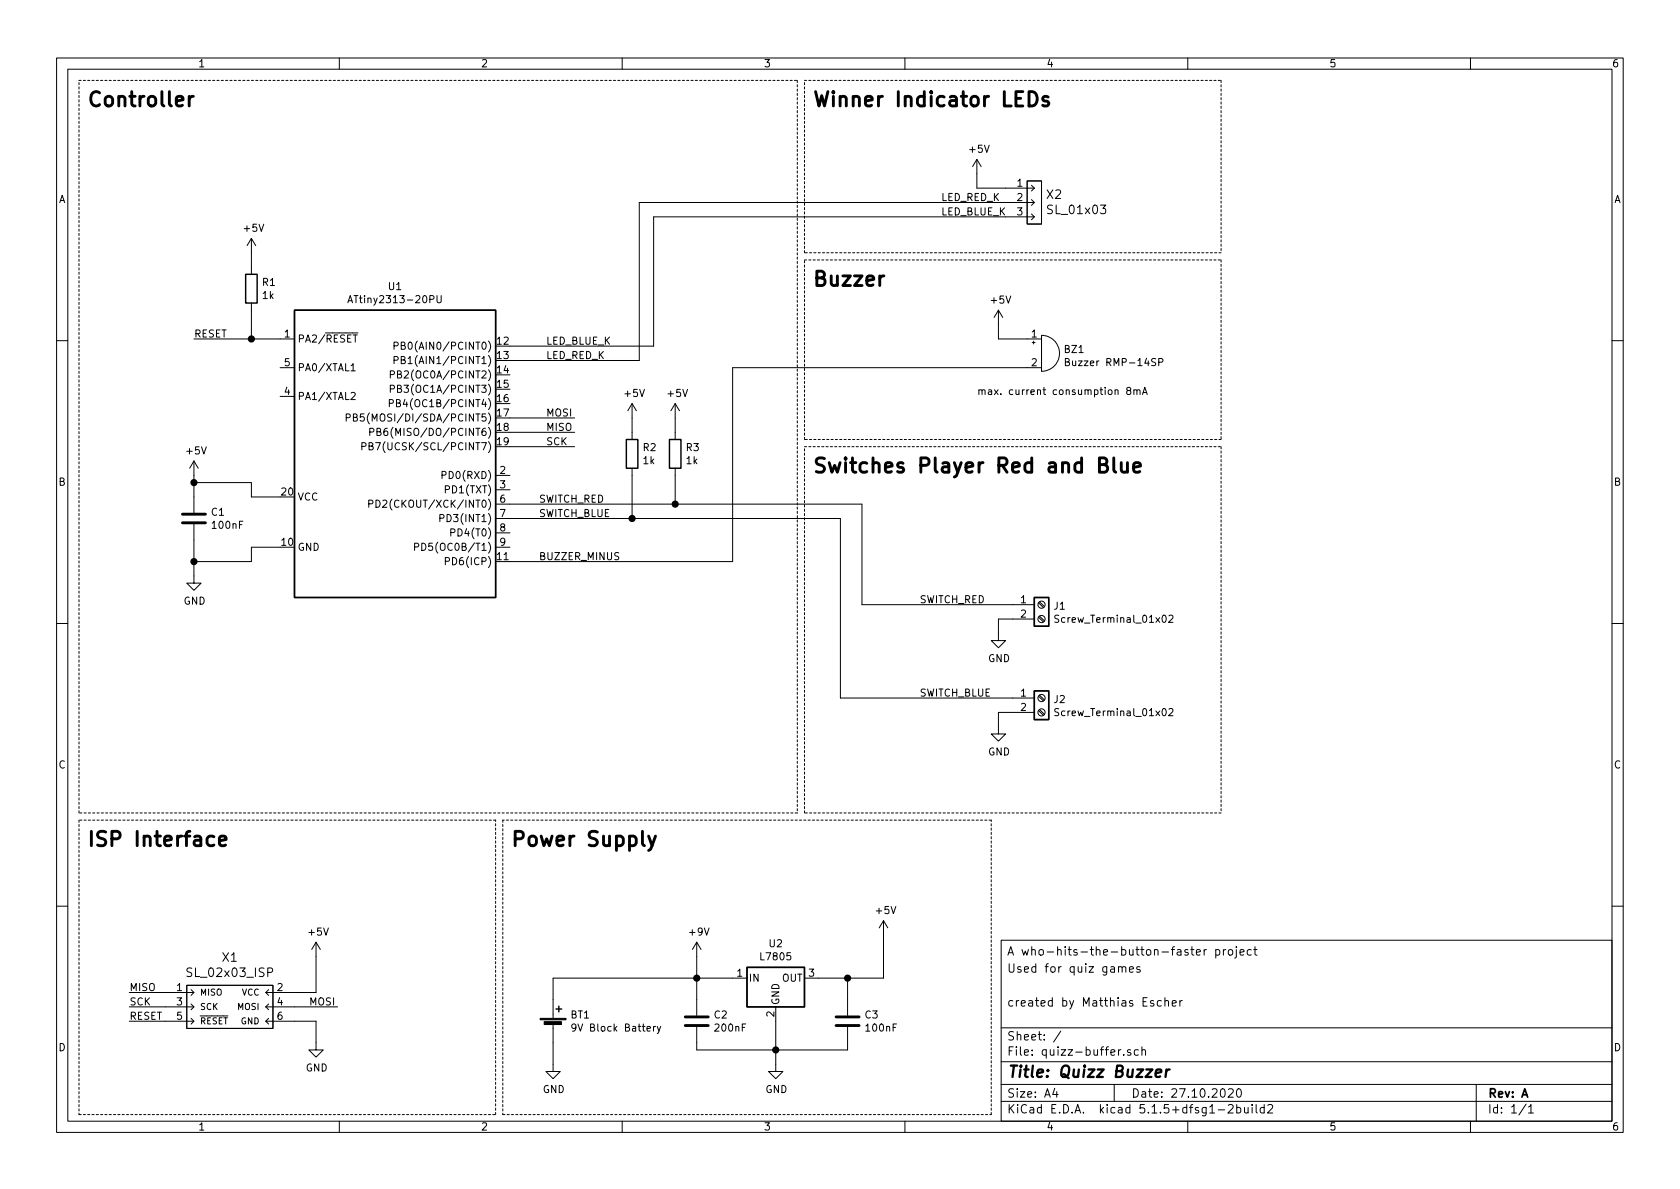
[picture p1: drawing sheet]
<svg xmlns="http://www.w3.org/2000/svg" width="297mm" height="210mm" viewBox="0 0 297 210" stroke-linecap="round" stroke-linejoin="round" font-family="sans-serif">
<g fill="none" stroke="#000" stroke-width=".18">
<path d="M10 10.3h277v189.9h-277zM12 12.2h273v186.1h-273zM60 10.3v1.9M110 10.3v1.9M160 10.3v1.9M210 10.3v1.9M260 10.3v1.9M172.7 28.2l-.7 1.3M172.7 28.2v5.1h10.2M172.7 28.2l.8 1.3M181.6 32h2.5v7.6h-2.5zM182.4 37.8l.5 .5"/>
<path d="M182.4 35.3l.5 .5M182.4 32.8l.5 .5M182.9 38.3l-.5 .6M182.9 35.8l-.5 .5M182.9 33.3l-.5 .5M182.9 35.8h-69.9v27.9h-22.8M182.9 38.3h-67.3v22.9h-25.4M34.3 59.9h17.8M44.4 42.2l-.7 1.2M44.4 42.2v6.3M44.4 53.6v6.3M44.4 42.2l.8 1.2"/>
<path d="M61.5 53.5l.4-1.2 .4 1.2M61.6 53.2h.6M62.3 58.9h1M62.4 59.2h.8M77.3 52.3v1l.2 .2h.4l.1-.2v-1M176.5 54.9l-.7 1.2M176.5 54.9v5h7.6M176.5 54.9l.8 1.2M184.1 59.3a3.2 3.2 0 0 1 3.2 3.2 3.2 3.2 0 0 1-3.2 3.2zM10 60.2h2M49.5 65h2.6M49.5 70.1h2.6"/>
<path d="M61.2 73.9l.6-.1 .1-.5-.2-.1h-.5v1.3M62.1 69.5l.5-.1 .2 .3-.8 1h.8M62.1 64.7l.3-.4v1.3M62.1 65.6h.7M62.5 73.8h.5l.1-.2v-.3l-.6-.1v1.3h.5l.1-.2 .1-.3-.3-.2M64 78.9l.7-.1v-.4l-.7-.1v1.2M64.4 73.2h-.6l-.1 .6 .2-.1 .5 .1v.5l-.2 .2-.5-.2M65.3 78.9l.5-.1 .1-.2v-.2l-.6-.1v1.2h.4l.2-.1 .1-.3-.3-.2M65.4 76.4l.6-.1 .1-.1-.1-.3-.1-.2h-.5v1.3M66.6 76.3h.6l.1-.4-.7-.2v1.3h.5l.3-.2v-.2l-.3-.3M68.8 71.3h.6l.1-.5-.2-.1h-.5v1.2M69 66.2h.6l.1-.2v-.3l-.2-.1h-.5v1.2"/>
<path d="M69 68.8l.6-.1 .1-.2v-.3l-.2-.1h-.5v1.3M69.7 61.2l.6-.1 .1-.2-.1-.3-.1-.1h-.5v1.3M69.7 63.7l.6-.1 .1-.1-.1-.3-.1-.2h-.5v1.3M70.1 71.3l.5-.1 .2-.2-.1-.2-.6-.1v1.2h.5l.2-.1v-.3l-.3-.2M70.3 66.2l.5-.1 .1-.2v-.2l-.6-.1v1.2h.5l.2-.2v-.2l-.3-.2M70.3 68.7h.5l.1-.2v-.3l-.6-.1v1.3h.5l.2-.2v-.2l-.3-.3M70.9 61.1h.6l.1-.5-.7-.1v1.3h.5l.3-.3v-.2l-.3-.2M70.9 63.6h.6l.1-.4-.7-.2v1.3h.5l.3-.2v-.2l-.3-.3M90.2 79h11.4M90.2 76.4h11.4M90.2 73.9h11.4M111.8 71.4v6.3"/>
<path d="M111.8 71.4l-.8 1.2M111.8 71.4l.7 1.2M119.4 71.4v6.3M119.4 71.4l-.8 1.2M119.4 71.4l.7 1.2M182.5 60.6h.5M182.8 60.3v.5M184.1 65h-54.6v34.3h-39.3M188.4 64h.5l.2-.3-.1-.2-.6-.1v1.3h.4l.3-.2v-.3l-.3-.2M199.5 69.1l-.2-.2v-.3l.4-.1 .2 .3v.1l-.6 .2-.1 .2 .1 .3 .2 .2 .3-.1 .1-.2v-.2l-.2-.2M200.5 69.1l.2-.2 .3 .1v.8M200.5 68.9v.9"/>
<path d="M201 69.1l.2-.2 .3 .1 .1 .8M202 69.8l.4-1.3 .4 1.3M202.1 69.4h.6M204.9 64.1l.7-.1v-.5l-.7-.1v1.3M285 60.2h2M34.3 92.7v10.4h1.3l-1.3 1.3-1.3-1.3h1.3M34.3 81.5l-.8 1.3M34.3 81.5v9.2M34.3 81.5l.8 1.3M34.3 85.3h10.1v2.6h5.1M49.5 96.8h-5.1v2.5h-10.1M65.2 89.1l.6-.1 .1-.1v-.3l-.2-.2h-.5v1.3"/>
<path d="M66.5 88.4a.64 .64 0 0 1 .7 .7 .64 .64 0 0 1-.7 .6zM73.3 96.7h.6l.1-.2v-.3l-.2-.1h-.5v1.2M77.8 91.6h.6l.1-.2-.1-.3-.1-.1h-.5v1.2M78.2 84l.6-.1v-.4l-.2-.1h-.4v1.2M78.7 99.3l.7-.1v-.5l-.7-.1v1.3M79.7 94.2l.7-.1v-.5l-.7-.1v1.3M87.6 91.7h61v31.7h34.3M87.6 89.1h64.8v17.8h30.5M87.6 84.1h2.6M87.6 86.6h2.6M87.6 94.2h2.6M87.6 96.8h2.6"/>
<path d="M111.8 82.8v8.9M119.4 82.8v6.3M10 110.3h2M182.9 109.5h-6.4v3.8h1.3l-1.3 1.2-1.2-1.2h1.2M183.6 109.1l.9 .9M183.6 106.6l.9 .8M183.8 109l.9 .8M183.8 106.4l.9 .9M187.2 108.9l-.5-.1-.2 .1 .1 .4 .5 .3 .1 .2-.2 .3-.5-.1M206.7 108.9l.5-.1 .2 .3-.1 .2-.7 .8h.8M285 110.3h2M182.9 126h-6.4v3.8h1.3l-1.3 1.3-1.2-1.3h1.2"/>
<path d="M183.6 125.6l.9 .9M183.6 123.1l.9 .8M183.8 125.5l.9 .8M183.8 122.9l.9 .9M187.2 125.4l-.5-.1-.2 .1 .1 .5 .5 .2 .1 .2-.2 .3-.5-.1M206.7 125.4l.5-.1 .2 .3-.1 .3-.7 .7h.8M10 160.2h2M22.9 175.5h11.4M22.9 178h11.4M33 174.2h15.3v7.7h-15.3zM33.8 177.5l.5 .5-.5 .6M33.8 175l.5 .5-.5 .5"/>
<path d="M47 178l.5 .6M47 175.5l.5 .5M47 178h12.7M47.5 177.5l-.5 .5M47.5 175l-.5 .5M55.9 166.6l-.8 1.3M55.9 166.6v8.9h-8.9M55.9 166.6l.7 1.3M123.2 166.6v13M123.2 166.6l-.8 1.3M123.2 166.6l.8 1.3M132.1 173h-34.3v7.1"/>
<path d="M137.2 178v11.5h1.2l-1.2 1.2-1.3-1.2h1.3M149.9 173v6.6M156.2 162.8v10.2h-14M156.2 162.8l-.8 1.3M156.2 162.8l.8 1.3M177 166.3h108v32h-108zM197.8 171.1l.2-.2 .3 .1 .1 .9M198.4 171.1a.36 .36 0 0 1 .3-.2 .36 .36 0 0 1 .4 .2v.8M199.7 171.4l.7-.1-.1-.3-.4-.1-.2 .2 .1 .8h.5M201.5 171a.37 .37 0 0 0-.5 .1v.3l.5 .1 .1 .1-.2 .3h-.4M204 177l-.4-.1-.2 .2 .1 .3 .5 .1v.3h-.6M205.3 177l-.4-.1-.3 .3 .1 .6 .2 .1 .4-.1"/>
<path d="M206 177.1l.2-.2 .4 .1v.9M206 176.4v1.5M207.3 177.4l.7-.1-.1-.3-.4-.1-.2 .2v.7h.6M208.6 176.9v1M209 176.9l-.4 .3M211.5 168.4l.7-.1v-.3l-.4-.1-.3 .2 .1 .7h.6M212.9 167.9v1M213.3 167.9l-.3 .1-.1 .2M215 168l.4-.1 .3 .3-.2 .6h-.5M215 167.9v1.5M216.3 167.9v1M216.7 167.9l-.4 .3"/>
<path d="M217.2 168l.2-.1 .5 .1v.8l-.2 .1-.5-.1zM218.6 167.9v1.3l-.3 .2M218.6 167.4v.2M219.3 168.4l.7-.1-.1-.3-.4-.1-.2 .2v.7h.6M221.2 168l-.4-.1-.3 .3 .1 .6 .2 .1 .4-.1M221.7 167.9h.5M221.9 167.4v1.3l.3 .2M285 160.2h2M22.9 180.6h11.4M33.8 180.1l.5 .5-.5 .5M47 180.6h8.9v5.1h1.2l-1.2 1.2-1.3-1.2h1.3M47 180.6l.5 .5"/>
<path d="M47.5 180.1l-.5 .5M60 198.3v1.9M97.8 181.1v8.4h1.3l-1.3 1.2-1.3-1.2h1.3M101.8 181.6l-.2 .3-.4-.1-.1-.2 .1-.5h.4l.2 .1a.84 .84 0 0 1-.4 1.1h-.2M110 198.3v1.9M115.9 181.5l-.4 .2M116.2 181.5l.3 .8M116.8 181.5l-.4 1.1-.2 .2M123.2 181.6v4.1h26.7v-4.1M160 198.3v1.9M177 194.8h108M177 191.8h108"/>
<path d="M177 187.8h108M177 181.8h108M186.5 192.5l-.4 1h1M186.8 193v1M187.6 182.3l-1.3 2M197 191.8v3M198.2 185.6l-.4 .3M198.7 186.5v.1M199.9 185.7l-.4-.1-.2 .2 .1 .2 .5 .2v.3h-.6M201.3 185.7l-.5-.1-.2 .3v.6l.2 .1 .5-.1M201.9 185.7l.2-.1 .4 .1v.9M201.9 185.1v1.5"/>
<path d="M210 198.3v1.9M215.4 196.3h1.1M217.2 195.5l.2-.2h.4l.2 .5-.9 1h.9M217.2 192.7l.2-.2h.4l.2 .2 .1 .3-1 1h1M218.7 195.9l.4-.1 .3 .3-.1 .6h-.6M218.7 195.3v1.5M218.8 192.6l.2-.1a.8 .8 0 0 1 .5 .8 .8 .8 0 0 1-.5 .7 1 1 0 0 1-.2-1.4zM220 195.8l.1 .9 .3 .1 .3-.1M220.7 195.8v1M221.4 195.3v.2M221.4 195.8v1M222.1 195.3v1.3l.2 .2"/>
<path d="M223.5 195.9l-.4-.1-.3 .3 .1 .6 .2 .1 .4-.1M223.5 195.3v1.5M224.2 195.5l.2-.2h.3l.3 .5-.9 1h.9M260 198.3v1.9M261 191.8v6.5M269.8 195.2l-1.2 2M270.3 195.8l.4-.5v1.5M270.3 196.8h.8"/>
<circle cx="184.1" cy="109.5" r=".63"/>
<circle cx="184.1" cy="106.9" r=".63"/>
<circle cx="184.1" cy="126" r=".63"/>
<circle cx="184.1" cy="123.4" r=".63"/>
</g>
<path d="M204.3 189.8l1-.2v-.4h-.8l-.2 1 .2 .2 .6-.1M206.2 189.1l-.1 1.3M206.8 189.1a.54 .54 0 0 0-.6 .4" fill="none" stroke="#000" stroke-width=".41"/>
<path d="M43.4 48.5h2.1v5.1h-2.1zM52.1 54.9h35.5v50.8h-35.5zM110.7 77.7h2.1v5.1h-2.1zM118.4 77.7h2v5.1h-2zM182.9 105.7h2.5v5h-2.5zM182.9 122.2h2.5v5h-2.5zM98.3 178.4h1M98.8 177.9v1M132.1 171.1h10.1v6.9h-10.1z" fill="none" stroke="#000" stroke-width=".25"/>
<g fill="none" stroke="#000" stroke-width=".51">
<path d="M33.5 17v1.7M34.2 17a.69 .69 0 0 0-.7 .5M181.9 16.2a1.31 1.31 0 0 1 1.4 .7 1.31 1.31 0 0 1-.2 1.5l-.2 .2-.4 .1h-.6zM185.3 17.2l-.6-.2-.3 .4 .1 .4 .8 .2 .1 .3-.1 .3-.2 .1-.7-.1M32.3 92.5h4M32.3 90.9h4M194.4 82.2h.8a.61 .61 0 0 0 .5-.6 .61 .61 0 0 0-.5-.6h-.8v2.5h1a.69 .69 0 0 0 .5-.7 .69 .69 0 0 0-.7-.6M196.9 81v2.1l.4 .4M198.2 81.8v1.3l.2 .3a.66 .66 0 0 0 .9-.1M199.3 81.8v1.7M200.4 82.6l1.3-.2-.2-.5-.7-.1-.4 .4v.9l.2 .3 .2 .1 .7-.1M37.8 148l-.7-.2-.5 .5v.8l.3 .3 .2 .1 .7-.1"/>
<path d="M38.8 148.7l1.2-.2-.1-.5-.8-.2-.3 .4v1l.1 .2 .2 .1 .8-.1M114.7 147.8l.6 1.7M115.9 147.8l-.9 2.4-.3 .2M121.2 179.8h4M147.8 179.8h4.1M121.2 181.4h4M147.8 181.4h4.1"/>
</g>
<path d="M95.5 180.1h4.6v.2h-4.6zM96.2 180.7h3.1v.5h-3.1z" fill="#000" stroke="#000" stroke-width=".18"/>
<g fill="none" stroke="#000" stroke-width=".18" stroke-dasharray=".4 .4">
<path d="M14 14.2h127M141 14.2v129.6M142.2 14.2h73.7M215.9 14.2v30.5M142.2 44.7v-30.5M142.2 46h73.7M215.9 44.7h-73.7M215.9 46v31.7M142.2 77.7v-31.7M142.2 79h73.7M215.9 79v64.8M215.9 77.7h-73.7"/>
<path d="M14 145v52.1M14 143.8v-129.6M87.6 145h-73.6M88.9 145v52.1M141 143.8h-127M142.2 143.8v-64.8M175.3 145h-86.4M215.9 143.8h-73.7M14 197.1h73.6M87.6 197.1v-52.1M88.9 197.1h86.4M175.3 197.1v-52.1"/>
</g>
<g fill="#000" stroke="#000" stroke-width=".25">
<circle cx="44.5" cy="59.9" r=".51"/>
<circle cx="34.3" cy="85.3" r=".51"/>
<circle cx="34.3" cy="99.3" r=".51"/>
<circle cx="111.8" cy="91.7" r=".51"/>
<circle cx="119.4" cy="89.1" r=".51"/>
<circle cx="123.2" cy="173" r=".51"/>
<circle cx="149.9" cy="173" r=".51"/>
<circle cx="137.2" cy="185.7" r=".51"/>
</g>
<g font-size="3.5">
<text x="15.2" y="18.9">Controller</text>
<text x="143.5" y="18.9">Winner Indicator LEDs</text>
<text x="143.5" y="50.6">Buzzer</text>
<text x="143.5" y="83.6">Switches Player Red and Blue</text>
<text x="15.2" y="149.7">ISP Interface</text>
<text x="90.2" y="149.7">Power Supply</text>
</g>
<text font-size="2.8" x="178" y="190.5">Title: Quizz Buzzer</text>
<g font-size="2.1">
<text x="185.1" y="35.2">X2</text>
<text x="185.5" y="37.9">SL_01x03</text>
<text x="33.5" y="172.8">SL_02x03_ISP</text>
<text x="39.3" y="170.1">X1</text>
<text x="178" y="172">Used for quiz games</text>
<text x="178" y="169">A who-hits-the-button-faster project</text>
<text x="178" y="178">created by Matthias Escher</text>
<text x="178" y="184">Sheet: /</text>
<text x="178" y="186.7">File: quizz-buffer.sch</text>
<text x="178" y="196.9">KiCad E.D.A. kicad 5.1.5+dfsg1-2build2</text>
<text x="178" y="194.1">Size: A4</text>
<text x="200" y="194.1">Date: 27.10.2020</text>
<text x="263" y="194.1">Rev: A</text>
<text x="263" y="196.9">Id: 1/1</text>
</g>
<g font-size="1.8">
<text x="35" y="11.9">1</text>
<text x="85" y="11.9">2</text>
<text x="135" y="11.9">3</text>
<text x="185" y="11.9">4</text>
<text x="235" y="11.9">5</text>
<text x="285" y="11.9">6</text>
<text x="171.5" y="27">+5V</text>
<text x="10.4" y="35.9">A</text>
<text x="166.4" y="35.6">LED_RED_K</text>
<text x="179.9" y="33">1</text>
<text x="179.9" y="35.6">2</text>
<text x="285.4" y="35.9">A</text>
<text x="43.2" y="41">+5V</text>
<text x="166.4" y="38.1">LED_BLUE_K</text>
<text x="179.9" y="38.1">3</text>
<text x="46.4" y="50.6">R1</text>
<text x="46.5" y="52.9">1k</text>
<text x="62.6" y="53.6">ATtiny2313-20PU</text>
<text x="68.7" y="51.3">U1</text>
<text x="175.3" y="53.7">+5V</text>
<text x="34.3" y="59.7">RESET</text>
<text x="50.3" y="59.7">1</text>
<text x="182.4" y="59.7">1</text>
<text x="50.3" y="64.8">5</text>
<text x="52.6" y="60.6">PA2/RESET</text>
<text x="52.6" y="65.7">PA0/XTAL1</text>
<text x="71.7" y="61.8">PB0(AIN0/PCINT0)</text>
<text x="71.7" y="64.4">PB1(AIN1/PCINT1)</text>
<text x="87.9" y="61">12</text>
<text x="87.9" y="63.5">13</text>
<text x="96.5" y="61">LED_BLUE_K</text>
<text x="96.5" y="63.5">LED_RED_K</text>
<text x="182.4" y="64.8">2</text>
<text x="188.2" y="62.4">BZ1</text>
<text x="189.4" y="64.7">Buzzer RMP-14SP</text>
<text x="50.3" y="69.8">4</text>
<text x="52.6" y="70.7">PA1/XTAL2</text>
<text x="70.8" y="66.9">PB2(OC0A/PCINT2)</text>
<text x="70.8" y="69.5">PB3(OC1A/PCINT3)</text>
<text x="87.9" y="66">14</text>
<text x="87.9" y="68.6">15</text>
<text x="87.9" y="71.1">16</text>
<text x="110.5" y="70.2">+5V</text>
<text x="118.2" y="70.2">+5V</text>
<text x="172.7" y="69.8">max. current consumption 8mA</text>
<text x="64.7" y="74.5">PB5(MOSI/DI/SDA/PCINT5)</text>
<text x="68" y="77.1">PB6(MISO/DO/PCINT6)</text>
<text x="70.8" y="72">PB4(OC1B/PCINT4)</text>
<text x="87.9" y="73.7">17</text>
<text x="87.9" y="76.2">18</text>
<text x="96.5" y="76.2">MISO</text>
<text x="96.5" y="73.7">MOSI</text>
<text x="33.1" y="80.4">+5V</text>
<text x="66.7" y="79.6">PB7(UCSK/SCL/PCINT7)</text>
<text x="87.9" y="78.7">19</text>
<text x="88.4" y="83.8">2</text>
<text x="96.5" y="78.7">SCK</text>
<text x="113.7" y="79.8">R2</text>
<text x="113.8" y="82.1">1k</text>
<text x="121.4" y="79.8">R3</text>
<text x="121.4" y="82.1">1k</text>
<text x="10.4" y="85.9">B</text>
<text x="49.8" y="87.6">20</text>
<text x="52.6" y="88.5">VCC</text>
<text x="67.7" y="89.8">PD2(CKOUT/XCK/INT0)</text>
<text x="78.8" y="84.7">PD0(RXD)</text>
<text x="79.2" y="87.2">PD1(TXT)</text>
<text x="88.4" y="86.4">3</text>
<text x="88.4" y="88.9">6</text>
<text x="95.2" y="88.9">SWITCH_RED</text>
<text x="285.4" y="85.9">B</text>
<text x="37.4" y="91.2">C1</text>
<text x="37.7" y="93.5">100nF</text>
<text x="78.7" y="92.3">PD3(INT1)</text>
<text x="80.4" y="94.9">PD4(T0)</text>
<text x="88.4" y="91.4">7</text>
<text x="88.4" y="94">8</text>
<text x="95.2" y="91.4">SWITCH_BLUE</text>
<text x="49.8" y="96.5">10</text>
<text x="52.6" y="97.4">GND</text>
<text x="75" y="97.4">PD5(OC0B/T1)</text>
<text x="79.6" y="99.9">PD6(ICP)</text>
<text x="87.9" y="99.1">11</text>
<text x="88.4" y="96.5">9</text>
<text x="95.2" y="99.1">BUZZER_MINUS</text>
<text x="32.5" y="106.9">GND</text>
<text x="162.6" y="106.7">SWITCH_RED</text>
<text x="180.5" y="106.7">1</text>
<text x="186.4" y="107.8">J1</text>
<text x="180.5" y="109.2">2</text>
<text x="187.2" y="110.1">Screw_Terminal_01x02</text>
<text x="174.7" y="117.1">GND</text>
<text x="162.6" y="123.2">SWITCH_BLUE</text>
<text x="180.5" y="123.2">1</text>
<text x="180.5" y="125.7">2</text>
<text x="186.4" y="124.3">J2</text>
<text x="187.2" y="126.6">Screw_Terminal_01x02</text>
<text x="10.4" y="135.9">C</text>
<text x="174.7" y="133.6">GND</text>
<text x="285.4" y="135.9">C</text>
<text x="155" y="161.6">+5V</text>
<text x="54.7" y="165.4">+5V</text>
<text x="122" y="165.4">+9V</text>
<text x="136" y="167.5">U2</text>
<text x="130.3" y="172.7">1</text>
<text x="132.3" y="173.6">IN</text>
<text x="134.7" y="169.8">L7805</text>
<text x="138.3" y="173.6">OUT</text>
<text x="143" y="172.7">3</text>
<text x="22.9" y="175.3">MISO</text>
<text x="22.9" y="177.8">SCK</text>
<text x="31.3" y="175.3">1</text>
<text x="31.3" y="177.8">3</text>
<text x="49" y="175.3">2</text>
<text x="49" y="177.8">4</text>
<text x="54.6" y="177.8">MOSI</text>
<text x="136.9" y="179.8" transform="rotate(-90 136.9 179.8)">2</text>
<text x="137.8" y="177.8" transform="rotate(-90 137.8 177.8)">GND</text>
<text x="10.4" y="185.9">D</text>
<text x="22.9" y="180.3">RESET</text>
<text x="31.3" y="180.3">5</text>
<text x="49" y="180.3">6</text>
<text x="100.9" y="180.1">BT1</text>
<text x="101.9" y="182.4">9V Block Battery</text>
<text x="126.3" y="180.1">C2</text>
<text x="126.6" y="182.4">200nF</text>
<text x="153" y="180.1">C3</text>
<text x="153.2" y="182.4">100nF</text>
<text x="285.4" y="185.9">D</text>
<text x="54.1" y="189.5">GND</text>
<text x="96" y="193.3">GND</text>
<text x="135.3" y="193.3">GND</text>
<text x="35" y="199.9">1</text>
<text x="85" y="199.9">2</text>
<text x="135" y="199.9">3</text>
<text x="185" y="199.9">4</text>
<text x="235" y="199.9">5</text>
<text x="285" y="199.9">6</text>
</g>
<g font-size="1.5">
<text x="35.3" y="176">MISO</text>
<text x="35.3" y="178.6">SCK</text>
<text x="42.1" y="178.6">MOSI</text>
<text x="42.8" y="176">VCC</text>
<text x="35.3" y="181.1">RESET</text>
<text x="42.6" y="181.1">GND</text>
</g>
</svg>
